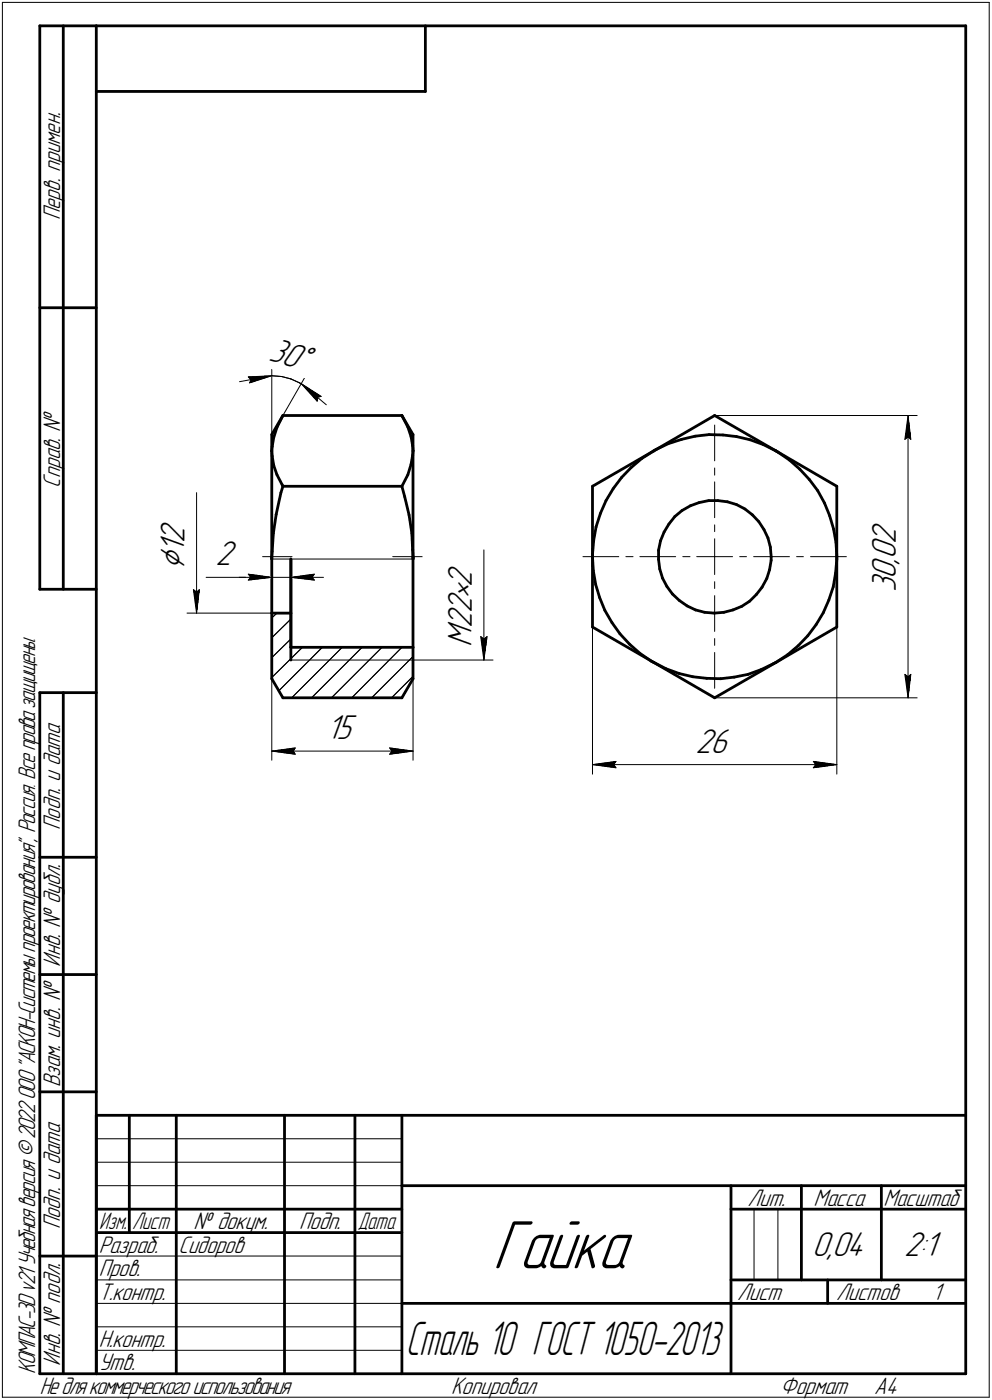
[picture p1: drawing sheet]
<svg xmlns="http://www.w3.org/2000/svg" width="211mm" height="298mm" viewBox="0 0 211 298" stroke-linecap="round" stroke-linejoin="round" font-family="sans-serif">
<g fill="none" stroke="#000" stroke-width=".59">
<path d="M8.5 5.5v120zM8.5 5.5h12zM13.5 5.5v120zM20.5 5.5v287zM20.5 5.5h185zM20.5 19.5h70zM90.5 5.5v14zM205.5 5.5v287zM8.5 65.5h12zM57.8 96l.1 1.1zM57.8 96v22.5zM57.8 92.5v3.5z"/>
<path d="M57.9 97.1l.4 2zM57.9 95.1l-.1 .9zM58.3 99.1l.6 2zM58.3 93.1l-.4 2zM58.9 91l-.6 2.1zM60.2 88.5h25.3zM60.2 88.5l-1.3 2.5zM60.2 88.5l-2.4 4zM85.5 88.5l.2 .3zM85.5 88.5l2.4 4zM85.7 88.8l1.1 2.1zM86.8 90.9l.7 2.1z"/>
<path d="M87.5 93l.3 1.9zM87.5 98.9l-.7 2.2zM87.8 94.9l.1 1.1zM87.8 96.9l-.3 2zM87.9 92.5v3.5zM87.9 96l-.1 .9zM87.9 96v22.5zM134.3 99.6l2.3-2zM134.3 99.6l-2.1 2.1zM136.6 97.6l2.5-1.6zM139.1 96l13-7.5zM139.1 96l.4-.2z"/>
<path d="M139.5 95.8l2.7-1.3zM142.2 94.5l2.8-.9zM145 93.6l2.9-.7zM147.9 92.9l3-.4zM150.9 92.5l2.9 .1zM152.1 88.5l13 7.5zM153.8 92.6l2.9 .4zM156.7 93l2.9 .6zM159.6 93.6l2.8 1.1zM162.4 94.7l2.7 1.3zM165.1 96l13 7.5zM165.1 96l.4 .3z"/>
<path d="M165.5 96.3l2.5 1.7zM168 98l2.2 1.9zM170.2 99.9l2 2.2zM57.8 118.5v.5zM57.8 118.5v.2zM57.8 118.7v.2zM57.8 118.9v.1zM57.8 119v11.6zM57.9 117.4l-.1 1.1zM58.2 113.5l-.3 3.9zM58.8 109.6l-.6 3.9zM58.9 101.1l1.1 2.1z"/>
<path d="M59.8 104.9l-1 4.7zM60 103.2l.2 .3zM60.2 103.5h25.3zM60.2 103.5l-.4 1.4zM61.9 119v11.6zM85.5 103.5l.6 2.2zM86.1 105.7l.9 3.9zM86.8 101.1l-1.3 2.4zM87 109.6l.6 3.9zM87.6 113.5l.2 3.6zM87.8 117.1l.1 1.4zM87.9 118.5v.5z"/>
<path d="M87.9 118.9v.1zM87.9 118.7v.2zM87.9 118.5v.2zM87.9 119v18.8zM126.1 103.5l13-7.5zM126.1 103.5v15zM126.1 118.5l.1 3zM126.1 118.5v15zM126.1 118v.5zM126.3 115.1l-.2 2.9zM126.8 112.2l-.5 2.9zM127.8 109.3l-1 2.9z"/>
<path d="M128.9 106.6l-1.1 2.7zM130.5 104.1l-1.6 2.5zM132.2 101.7l-1.7 2.4zM140.1 117.2v1.9zM140.1 119.1l.3 2.1zM140.5 115.1l-.4 2.1zM141.3 113.3l-.8 1.8zM142.3 111.6l-1 1.7zM143.6 110l1.5-1.3zM143.6 110l-1.3 1.6zM145.1 108.7l1.8-1zM146.9 107.7l1.9-.7z"/>
<path d="M148.8 107l2-.4zM150.8 106.6h1.9zM152.7 106.6l2.1 .2zM154.8 106.8l1.9 .6zM156.7 107.4l1.8 1zM158.5 108.4l1.6 1.2zM160.1 109.6l1.4 1.5zM161.5 111.1l1.1 1.7zM162.6 112.8l.8 1.8zM163.4 114.6l.5 1.9zM163.9 116.5l.2 2zM164.1 119.3l-.4 2z"/>
<path d="M164.1 118.5v.8zM172.2 102.1l1.8 2.4zM174 104.5l1.4 2.6zM175.4 107.1l1.1 2.7zM176.5 109.8l.9 2.9zM177.4 112.7l.5 2.9zM177.9 115.6l.2 2.9zM178.1 118.5v15zM178.1 119l-.3 3zM178.1 118.5v.5zM178.1 103.5v15zM8.5 125.5h12z"/>
<path d="M57.8 130.6v13.9zM57.8 130.6h4.1zM61.9 137.8h26zM61.9 130.6v7.2zM61.9 137.8v2.7zM87.9 137.8v6.7zM126.1 133.5l13 7.6zM126.2 121.5l.5 3zM126.7 124.5l.9 2.8zM127.6 127.3l1.1 2.7zM128.7 130l1.5 2.6zM130.2 132.6l1.7 2.4z"/>
<path d="M131.9 135l2 2.2zM133.9 137.2l2.2 1.9zM136.1 139.1l2.5 1.7zM140.4 121.2l.6 1.9zM141 123.1l.9 1.8zM141.9 124.9l1.2 1.6zM143.1 126.5l1.4 1.3zM144.5 127.8l1.7 1.2zM146.2 129l1.8 .9zM148 129.9l1.9 .5zM149.9 130.4l2.1 .2zM152 130.6l2-.2z"/>
<path d="M154 130.4l2-.5zM156 129.9l1.8-.8zM157.8 129.1l1.7-1.1zM159.5 128l1.5-1.4zM162.1 125.1l-1.1 1.5zM163.2 123.2l-1.1 1.9zM163.7 121.3l-.5 1.9zM167.6 139.4l2.2-1.9zM171.9 135.4l-2.1 2.1zM173.7 133l-1.8 2.4zM175.2 130.5l-1.5 2.5zM176.4 127.8l-1.2 2.7z"/>
<path d="M177.3 125l-.9 2.8zM177.8 122l-.5 3zM8.5 147.5v145zM8.5 147.5h12zM13.5 147.5v145zM57.8 144.5l2.4 4.1zM60.2 148.6h25.3zM87.9 144.5l-2.4 4.1zM138.6 140.8l.5 .3zM139.1 141.1l2.6 1.3zM139.1 141.1l13 7.5zM141.7 142.4l2.8 1z"/>
<path d="M144.5 143.4l2.9 .7zM147.4 144.1l3 .3zM150.4 144.4l2.9 .1zM152.1 148.6l13-7.5zM153.3 144.5l2.9-.3zM156.2 144.2l3-.6zM159.2 143.6l2.8-1zM162 142.6l2.6-1.3zM164.6 141.3l.5-.2zM165.1 141.1l2.5-1.7zM165.1 141.1l13-7.6zM8.5 182.5h12z"/>
<path d="M8.5 207.5h12zM8.5 232.5h12zM20.5 237.5h185zM20.5 237.5v55zM27.5 237.5v25zM37.5 237.5v55zM60.5 237.5v55zM75.5 237.5v55zM85.5 237.5v55zM20.5 257.5h65zM85.5 252.5h120zM155.5 252.5v40z"/>
<path d="M155.5 257.5h15zM170.5 252.5v20zM170.5 257.5h35zM187.5 252.5v20zM8.5 267.5h12zM20.5 262.5h65zM85.5 277.5h70zM155.5 277.5h50zM155.5 272.5h50zM176.1 272.5v5zM8.5 292.5h12zM20.5 292.5h185z"/>
</g>
<g fill="none" stroke="#000" stroke-width=".21">
<path d="M.5 .5v297zM.5 .5h210zM210.5 .5v297zM57.8 78v18zM65.1 79.9l-4.9 8.6zM51 81.3l6.8-1.3zM52.8 80.3l5-.3zM52.8 80.3l.6 .6zM53.1 81.5l4.7-1.5zM53.4 80.9l-.3 .6zM57.8 80l2.1 .2zM59.9 80.2l2 .5z"/>
<path d="M61.9 80.7l1.9 .8zM63.8 81.5l.3 .2zM64.1 81.7l3.4 3.7zM64.1 81.7l4.2 2.7zM64.1 81.7l5.3 4.5zM67.6 84.6l-.1 .8zM67.6 84.6l.7-.2zM152.1 90.5v7.6zM152.1 99.7v1.5zM152.1 88.5h43.1zM192.5 93.6l.7-.6zM193.2 88.5l.6 5.1z"/>
<path d="M193.2 93l.6 .6zM193.2 88.5l-.7 5.1zM193.2 88.5v60.1zM41.8 104.9v25.7zM55.9 118.5h6.2zM57.8 119h30.1zM57.8 118.5v43.4zM57.8 119v5.9zM61.9 119v5.9zM83.6 118.5h6.2zM103 117.1v23.4zM124 118.5h7.7z"/>
<path d="M126.1 118.5v46.3zM133.2 118.5h1.5zM136.1 118.5h7.7zM145.3 118.5h1.5zM148.3 118.5h3.8zM152.1 118.5v3.8zM152.1 102.6v7.6zM152.1 111.8v1.4zM152.1 114.7v3.8zM152.1 118.5h3.8zM157.4 118.5h1.4zM160.4 118.5h7.6z"/>
<path d="M169.5 118.5h1.4zM172.5 118.5h7.6zM178.1 118.5v46.3zM39.8 130.6h18zM41.1 125.6l.7 5zM41.1 125.6l.7 .5zM41.8 126.1l.6-.5zM42.4 125.6l-.6 5zM43.9 122.9h8.9zM50.9 122.9h6.9zM52.8 122.9h5zM52.8 122.3l5 .6z"/>
<path d="M52.8 122.3l.5 .6zM52.8 123.5l5-.6zM53.3 122.9l-.5 .6zM57.8 135.8l4.1-4zM57.8 131.6l1.1-1zM57.8 122.9h4.1zM61.9 122.9l5 .6zM61.9 122.9l5-.6zM61.9 122.9h6.9zM66.4 122.9l.5 .6zM66.9 122.3l-.5 .6zM72.8 137.8l-10.7 10.8z"/>
<path d="M77 137.8l-10.7 10.8zM85.5 137.8l-10.7 10.8zM87.9 137.8v24.1zM102.3 135.6l.7 4.9zM102.3 135.6l.7 .5zM103 136.1l.6-.5zM103.6 135.6l-.6 4.9zM152.1 138.9v7.7zM152.1 136v1.4zM152.1 126.8v7.7zM152.1 123.9v1.4zM57.8 144.3l6.5-6.5z"/>
<path d="M57.8 140l4.1-3.9zM57.8 159.9l5-.6zM57.8 159.9l5 .7zM57.8 159.9h30.1zM59.4 147.1l9.2-9.3zM61.9 140.5h26zM62.4 159.9l.4 .7zM62.8 159.3l-.4 .6zM70.5 148.6l10.8-10.8zM79.1 148.6l8.8-8.8zM82.9 159.3l.5 .6zM82.9 159.3l5 .6z"/>
<path d="M83.3 148.6l4.6-4.6zM83.4 159.9l-.5 .7zM87.9 140.5h17zM152.1 148.6h43.1zM192.5 143.6l.7 5zM192.5 143.6l.7 .5zM193.2 144.1l.6-.5zM193.8 143.6l-.6 5zM82.9 160.6l5-.7zM126.1 162.8l5-.7zM126.1 162.8l5 .7zM126.1 162.8h52z"/>
<path d="M130.6 162.8l.5 .7zM131.1 162.1l-.5 .7zM173.1 163.5l5-.7zM173.1 162.1l.5 .7zM173.1 162.1l5 .7zM173.6 162.8l-.5 .7zM20.5 247.5h65zM20.5 252.5h65zM20.5 242.5h65zM160.4 257.5v15zM165.5 257.5v15zM20.5 267.5h65z"/>
<path d="M20.5 272.5h65zM20.5 277.5h65zM.5 297.5h210zM20.5 282.5h65zM20.5 287.5h65z"/>
</g>
<g fill="#fff" stroke="#fff" stroke-width=".21">
<path d="M58.4 71.3h.4zM58.4 71.4h.7zM58.4 71.5h1zM58.3 71.5h1.5zM58.3 71.6h1.7zM58.3 71.7h2.1zM58.3 71.8h2.4zM58.3 71.9h2.7zM58.3 72h3zM58.3 72.1h3.3zM58.3 72.1h3.7zM58.2 72.2h4.1zM58.2 72.3h4.4zM58.2 72.4h4.7zM58.2 72.5h5zM58.1 72.6h5.5zM58.1 72.6h5.8zM58.1 72.7h6.1zM58 72.8h6.5zM58 72.9h6.9zM58 73h7.2zM58 73.1h7.4zM57.9 73.2h7.9zM57.9 73.2h8.2zM57.9 73.3h8.6zM57.9 73.4h8.8zM57.8 73.5h9.3zM57.8 73.6h9.6zM57.8 73.7h9.9zM57.8 73.7h10.2zM57.7 73.8h10.3zM57.7 73.9h10.3zM57.7 74h10.3zM57.7 74.1h10.2zM57.7 74.2h10.2zM57.7 74.3h10.2zM57.7 74.3h10.2zM57.6 74.4h10.2zM57.6 74.5h10.2zM57.6 74.6h10.2zM57.6 74.7h10.2zM57.5 74.8h10.2zM57.5 74.8h10.2zM57.5 74.9h10.2zM57.5 75h10.2zM57.4 75.1h10.2zM57.4 75.2h10.2zM57.4 75.3h10.2zM57.4 75.4h10.2zM57.3 75.4h10.3zM57.3 75.5h10.3zM57.3 75.6h10.3zM57.2 75.7h10.3zM57.2 75.8h10.3zM57.2 75.9h10.3zM57.2 75.9h10.3zM57.1 76h10.3zM57.1 76.1h10.3zM57.1 76.2h10.3zM57.1 76.3h10.3zM57.1 76.4h10.2zM57.1 76.5h10.2zM57.1 76.5h10.2zM57.1 76.6h10.1zM57 76.7h10.2zM57 76.8h10.2zM57 76.9h10.2zM56.9 77h10.2zM56.9 77h10.2zM56.9 77.1h10.2zM56.9 77.2h10.2zM56.8 77.3h10.3zM56.8 77.4h10.3zM56.8 77.5h10.3zM56.8 77.6h10.3zM56.7 77.6h10.3zM56.7 77.7h10.3zM56.7 77.8h10.3zM56.7 77.9h10.3zM56.6 78h10.3zM56.6 78.1h10.3zM56.6 78.1h10.3zM56.6 78.2h10.2zM56.9 78.3h9.9zM57.2 78.4h9.6zM57.6 78.5h9.2zM57.9 78.6h8.8zM58.2 78.7h8.5zM58.5 78.7h8.2zM58.8 78.8h7.9zM59.2 78.9h7.4zM59.4 79h7.2zM59.8 79.1h6.8zM60.1 79.2h6.5zM60.5 79.2h6zM60.7 79.3h5.8zM61 79.4h5.5zM61.4 79.5h5.1zM61.7 79.6h4.8zM62.1 79.7h4.4zM62.3 79.8h4.2zM62.7 79.8h3.7zM63 79.9h3.4zM63.3 80h3.1zM63.6 80.1h2.8zM63.9 80.2h2.4zM64.3 80.3h2zM64.6 80.3h1.7zM64.9 80.4h1.4zM65.2 80.5h1zM65.5 80.6h.7zM65.9 80.7h.3z"/>
<path d="M54.8 79.7h1.6zM53.5 79.8h3.2zM52.2 79.8h4.9zM52.3 79.9h5.2zM52.3 80h5.5zM52.3 80.1h5.4zM52.3 80.2h5.3zM52.3 80.3h5.2zM52.3 80.3h5zM52.3 80.4h4.9zM52.4 80.5h4.7zM52.4 80.6h4.5zM52.4 80.7h4.4zM52.4 80.8h4.2zM52.4 80.9h4.2zM52.4 80.9h4zM52.4 81h3.8zM52.5 81.1h3.5zM52.5 81.2h3.2zM52.5 81.3h3zM52.5 81.4h2.7zM52.6 81.4h2.3zM52.6 81.5h2.1zM52.6 81.6h1.8zM52.6 81.7h1.6zM52.6 81.8h1.3zM52.7 81.9h1zM52.7 82h.7zM52.7 82h.5zM52.7 82.1h.2z"/>
<path d="M64.2 81.8h.2zM64.3 81.9h.4zM64.3 82h.6zM64.3 82h.9zM64.3 82.1h1.1zM64.4 82.2h1.3zM64.4 82.3h1.6zM64.5 82.4h1.6zM64.5 82.5h1.8zM64.6 82.5h1.8zM64.7 82.6h1.8zM64.7 82.7h1.9zM64.8 82.8h2zM64.8 82.9h2.1zM64.9 83h2.2zM64.9 83.1h2.2zM64.9 83.1h2.4zM64.9 83.2h2.5zM65 83.3h2.6zM65 83.4h2.7zM65.1 83.5h2.7zM65.2 83.6h2.8zM65.3 83.7h2.8zM65.4 83.7h2.8zM65.4 83.8h2.9zM65.5 83.9h3zM65.6 84h3zM65.7 84.1h3zM65.7 84.2h3.1zM65.8 84.2h3.2zM65.9 84.3h3.2zM66 84.4h3.1zM66 84.5h3zM66.1 84.6h2.8zM66.2 84.7h2.6zM66.3 84.8h2.4zM66.3 84.8h2.4zM66.4 84.9h2.3zM66.5 85h2.1zM66.5 85.1h2zM66.6 85.2h1.8zM66.7 85.3h1.6zM66.8 85.3h1.5zM66.9 85.4h1.3zM66.9 85.5h1.3zM67 85.6h1.1zM67.1 85.7h.9zM67.1 85.8h.8zM67.2 85.9h.6zM67.3 85.9h.4zM67.4 86h.2z"/>
<path d="M33.5 110.7h7.3zM33.5 110.8h7.3zM33.5 110.9h7.3zM33.5 111h7.3zM33.5 111.1h7.3zM33.5 111.2h7.3zM33.5 111.3h7.3zM33.5 111.3h7.3zM33.5 111.4h7.3zM33.5 111.5h7.3zM33.5 111.6h7.3zM33.5 111.7h7.3zM33.5 111.8h7.3zM33.5 111.8h7.3zM33.5 111.9h7.3zM33.5 112h7.3zM33.5 112.1h7.3zM33.5 112.2h7.3zM33.5 112.3h7.3zM33.5 112.4h7.3zM33.5 112.4h7.3zM33.5 112.5h7.3zM33.5 112.6h7.3zM33.5 112.7h7.3zM33.5 112.8h7.3zM33.5 112.9h7.3zM33.5 112.9h7.3zM33.5 113h7.3zM33.5 113.1h7.3zM33.5 113.2h7.3zM33.5 113.3h7.3zM33.5 113.4h7.3zM33.5 113.5h7.3zM33.5 113.5h7.3zM33.5 113.6h7.3zM33.5 113.7h7.3zM33.5 113.8h7.3zM33.5 113.9h7.3zM33.5 114h7.3zM33.5 114h7.3zM33.5 114.1h7.3zM33.5 114.2h7.3zM33.5 114.3h7.3zM33.5 114.4h7.3zM33.5 114.5h7.3zM33.5 114.6h7.3zM33.5 114.6h7.3zM33.5 114.7h7.3zM33.5 114.8h7.3zM33.5 114.9h7.3zM33.5 115h7.3zM33.5 115.1h7.3zM33.5 115.1h7.3zM33.5 115.2h7.3zM33.5 115.3h7.3zM33.5 115.4h7.3zM33.5 115.5h7.3zM33.5 115.6h7.3zM33.5 115.7h7.3zM33.5 115.7h7.3zM33.5 115.8h7.3zM33.5 115.9h7.3zM33.5 116h7.3zM33.5 116.1h7.3zM33.5 116.2h7.3zM33.5 116.2h7.3zM33.5 116.3h7.3zM33.5 116.4h7.3zM33.5 116.5h7.3zM33.5 116.6h7.3zM33.5 116.7h7.3zM33.5 116.8h7.3zM33.5 116.8h7.3zM33.5 116.9h7.3zM33.5 117h7.3zM33.5 117.1h7.3zM33.5 117.2h7.3zM33.5 117.3h7.3zM33.5 117.3h7.3zM33.5 117.4h7.3zM33.5 117.5h7.3zM33.5 117.6h7.3zM33.5 117.7h7.3zM33.5 117.8h7.3zM33.5 117.9h7.3zM33.5 117.9h7.3zM33.5 118h7.3zM33.5 118.1h7.3zM33.5 118.2h7.3zM33.5 118.3h7.3zM33.5 118.4h7.3zM33.5 118.4h7.3zM33.5 118.5h7.3zM33.5 118.6h7.3zM33.5 118.7h7.3zM33.5 118.8h7.3zM33.5 118.9h7.3zM33.5 119h7.3zM33.5 119h7.3zM33.5 119.1h7.3zM33.5 119.2h7.3zM33.5 119.3h7.3zM33.5 119.4h7.3zM33.5 119.5h7.3zM33.5 119.5h7.3zM33.5 119.6h7.3zM33.5 119.7h7.3zM33.5 119.8h7.3zM33.5 119.9h7.3zM33.5 120h7.3zM33.5 120.1h7.3zM33.5 120.1h7.3zM33.5 120.2h7.3zM33.5 120.3h7.3zM33.5 120.4h7.3zM33.5 120.5h7.3zM33.5 120.6h7.3zM33.5 120.6h7.3zM33.5 120.7h7.3zM33.5 120.8h7.3zM33.5 120.9h7.3zM33.5 121h7.3zM33.5 121.1h7.3zM33.5 121.2h7.3z"/>
<path d="M40.6 125.1h2.4zM40.6 125.1h2.4zM40.6 125.2h2.4zM40.6 125.3h2.4zM40.6 125.4h2.4zM40.6 125.5h2.4zM40.6 125.6h2.4zM40.6 125.6h2.4zM40.7 125.7h2.2zM40.7 125.8h2.2zM40.7 125.9h2.2zM40.7 126h2.2zM40.7 126.1h2.2zM40.7 126.2h2.2zM40.7 126.2h2.2zM40.8 126.3h2zM40.8 126.4h2zM40.8 126.5h2zM40.8 126.6h2zM40.8 126.7h2zM40.8 126.7h2zM40.8 126.8h2zM40.8 126.9h2zM40.9 127h1.9zM40.9 127.1h1.9zM40.9 127.2h1.9zM40.9 127.3h1.9zM40.9 127.3h1.9zM40.9 127.4h1.9zM40.9 127.5h1.9zM41 127.6h1.7zM41 127.7h1.7zM41 127.8h1.7zM41 127.8h1.7zM41 127.9h1.7zM41 128h1.7zM41 128.1h1.7zM41.1 128.2h1.5zM41.1 128.3h1.5zM41.1 128.4h1.5zM41.1 128.4h1.5zM41.1 128.5h1.5zM41.1 128.6h1.5zM41.1 128.7h1.5zM41.1 128.8h1.4zM41.1 128.9h1.4zM41.1 128.9h1.4zM41.2 129h1.2zM41.2 129.1h1.2zM41.3 129.2h1.1zM41.3 129.3h1zM41.3 129.4h1zM41.4 129.5h.8zM41.4 129.5h.8zM41.5 129.6h.7zM41.5 129.7h.7zM41.6 129.8h.6zM41.6 129.9h.6zM41.6 130h.5zM41.7 130h.4zM41.7 130.1h.3zM41.7 130.2h.3zM41.7 130.3h.3z"/>
<path d="M69.5 151.8h6.7zM69.5 151.9h6.7zM69.5 152h6.7zM69.5 152.1h6.7zM69.5 152.1h6.7zM69.5 152.2h6.7zM69.5 152.3h6.7zM69.5 152.4h6.7zM69.5 152.5h6.7zM69.5 152.6h6.7zM69.5 152.7h6.7zM69.5 152.7h6.7zM69.5 152.8h6.7zM69.5 152.9h6.7zM69.5 153h6.7zM69.5 153.1h6.7zM69.5 153.2h6.7zM69.5 153.2h6.7zM69.5 153.3h6.7zM69.5 153.4h6.7zM69.5 153.5h6.7zM69.5 153.6h6.7zM69.5 153.7h6.7zM69.5 153.8h6.7zM69.5 153.8h6.7zM69.5 153.9h6.7zM69.5 154h6.7zM69.5 154.1h6.7zM69.5 154.2h6.7zM69.5 154.3h6.7zM69.5 154.3h6.7zM69.5 154.4h6.7zM69.5 154.5h6.7zM69.5 154.6h6.7zM69.5 154.7h6.7zM69.5 154.8h6.7zM69.5 154.9h6.7zM69.5 154.9h6.7zM69.5 155h6.7zM69.5 155.1h6.7zM69.5 155.2h6.7zM69.5 155.3h6.7zM69.5 155.4h6.7zM69.5 155.4h6.7zM69.5 155.5h6.7zM69.5 155.6h6.7zM69.5 155.7h6.7zM69.5 155.8h6.7zM69.5 155.9h6.7zM69.5 156h6.7zM69.5 156h6.7zM69.5 156.1h6.7zM69.5 156.2h6.7zM69.5 156.3h6.7zM69.5 156.4h6.7zM69.5 156.5h6.7zM69.5 156.5h6.7zM69.5 156.6h6.7zM69.5 156.7h6.7zM69.5 156.8h6.7zM69.5 156.9h6.7zM69.5 157h6.7zM69.5 157.1h6.7zM69.5 157.1h6.7zM69.5 157.2h6.7zM69.5 157.3h6.7zM69.5 157.4h6.7zM69.5 157.5h6.7zM69.5 157.6h6.7zM69.5 157.6h6.7zM69.5 157.7h6.7zM69.5 157.8h6.7zM69.5 157.9h6.7zM69.5 158h6.7zM69.5 158.1h6.7zM69.5 158.2h6.7zM69.5 158.2h6.7zM69.5 158.3h6.7zM69.5 158.4h6.7zM69.5 158.5h6.7zM69.5 158.6h6.7zM69.5 158.7h6.7zM69.5 158.7h6.7zM69.5 158.8h6.7z"/>
<path d="M62.7 158.7h.6zM62.1 158.8h1.2zM61.5 158.9h1.8zM60.9 159h2.4zM60.3 159.1h3zM59.6 159.2h3.7zM59.4 159.3h3.9zM59.3 159.3h4zM59 159.4h4.3zM58.8 159.5h4.5zM58.7 159.6h4.6zM58.4 159.7h4.9zM58.3 159.8h5zM58.1 159.9h5.2zM57.8 159.9h5.5zM58.1 160h5.2zM58.3 160.1h5zM58.4 160.2h4.9zM58.7 160.3h4.6zM58.8 160.4h4.5zM59 160.4h4.3zM59.3 160.5h4zM59.4 160.6h3.9zM59.6 160.7h3.7zM60.4 160.8h2.9zM61.1 160.9h2.2zM61.9 161h1.4zM62.7 161h.6z"/>
<path d="M82.4 158.7h.7zM82.4 158.8h1.3zM82.4 158.9h1.8zM82.4 159h2.5zM82.4 159.1h3.1zM82.4 159.2h3.7zM82.4 159.3h4zM82.4 159.3h4.1zM82.4 159.4h4.3zM82.4 159.5h4.6zM82.4 159.6h4.7zM82.4 159.7h4.9zM82.4 159.8h5.1zM82.4 159.9h5.3zM82.4 159.9h5.5zM82.4 160h5.3zM82.4 160.1h5.1zM82.4 160.2h4.9zM82.4 160.3h4.7zM82.4 160.4h4.6zM82.4 160.4h4.3zM82.4 160.5h4.1zM82.4 160.6h4zM82.4 160.7h3.7zM82.4 160.8h3zM82.4 160.9h2.3zM82.4 161h1.5zM82.4 161h.7z"/>
<path d="M45.9 114.7h5zM45.9 114.8h5zM45.9 114.9h5zM45.9 115h5zM45.9 115.1h5zM45.9 115.1h5zM45.9 115.2h5zM45.9 115.3h5zM45.9 115.4h5zM45.9 115.5h5zM45.9 115.6h5zM45.9 115.7h5zM45.9 115.7h5zM45.9 115.8h5zM45.9 115.9h5zM45.9 116h5zM45.9 116.1h5zM45.9 116.2h5zM45.9 116.2h5zM45.9 116.3h5zM45.9 116.4h5zM45.9 116.5h5zM45.9 116.6h5zM45.9 116.7h5zM45.9 116.8h5zM45.9 116.8h5zM45.9 116.9h5zM45.9 117h5zM45.9 117.1h5zM45.9 117.2h5zM45.9 117.3h5zM45.9 117.3h5zM45.9 117.4h5zM45.9 117.5h5zM45.9 117.6h5zM45.9 117.7h5zM45.9 117.8h5zM45.9 117.9h5zM45.9 117.9h5zM45.9 118h5zM45.9 118.1h5zM45.9 118.2h5zM45.9 118.3h5zM45.9 118.4h5zM45.9 118.4h5zM45.9 118.5h5zM45.9 118.6h5zM45.9 118.7h5zM45.9 118.8h5zM45.9 118.9h5zM45.9 119h5zM45.9 119h5zM45.9 119.1h5zM45.9 119.2h5zM45.9 119.3h5zM45.9 119.4h5zM45.9 119.5h5zM45.9 119.5h5zM45.9 119.6h5zM45.9 119.7h5zM45.9 119.8h5zM45.9 119.9h5zM45.9 120h5zM45.9 120.1h5zM45.9 120.1h5zM45.9 120.2h5zM45.9 120.3h5zM45.9 120.4h5zM45.9 120.5h5zM45.9 120.6h5zM45.9 120.6h5zM45.9 120.7h5zM45.9 120.8h5zM45.9 120.9h5zM45.9 121h5zM45.9 121.1h5zM45.9 121.2h5zM45.9 121.2h5zM45.9 121.3h5zM45.9 121.4h5zM45.9 121.5h5zM45.9 121.6h5zM45.9 121.7h5zM45.9 121.8h5zM45.9 121.8h5z"/>
<path d="M52.3 121.8h.7zM52.3 121.8h1.3zM52.3 121.9h1.9zM52.3 122h2.6zM52.3 122.1h3.2zM52.3 122.2h3.7zM52.3 122.3h4zM52.3 122.3h4.2zM52.3 122.4h4.3zM52.3 122.5h4.6zM52.3 122.6h4.8zM52.3 122.7h4.9zM52.3 122.8h5.2zM52.3 122.9h5.4zM52.3 122.9h5.5zM52.3 123h5.4zM52.3 123.1h5.1zM52.3 123.2h4.9zM52.3 123.3h4.7zM52.3 123.4h4.4zM52.3 123.4h4.3zM52.3 123.5h4zM52.3 123.6h3.7zM52.3 123.7h3.2zM52.3 123.8h2.6zM52.3 123.9h1.9zM52.3 124h1.3zM52.3 124h.7z"/>
<path d="M66.8 121.8h.6zM66.2 121.8h1.2zM65.5 121.9h1.9zM64.9 122h2.5zM64.3 122.1h3.1zM63.7 122.2h3.7zM63.5 122.3h3.9zM63.3 122.3h4.1zM63.1 122.4h4.3zM62.9 122.5h4.5zM62.7 122.6h4.7zM62.5 122.7h4.9zM62.3 122.8h5.1zM62.1 122.9h5.3zM61.9 122.9h5.5zM62.1 123h5.3zM62.4 123.1h5zM62.6 123.2h4.8zM62.8 123.3h4.6zM63.1 123.4h4.3zM63.2 123.4h4.2zM63.5 123.5h3.9zM63.7 123.6h3.7zM64.3 123.7h3.1zM64.9 123.8h2.5zM65.5 123.9h1.9zM66.2 124h1.2zM66.8 124h.6z"/>
<path d="M94.8 119.9h7.1zM94.8 120h7.1zM94.8 120.1h7.1zM94.8 120.1h7.1zM94.8 120.2h7.1zM94.8 120.3h7.1zM94.8 120.4h7.1zM94.8 120.5h7.1zM94.8 120.6h7.1zM94.8 120.6h7.1zM94.8 120.7h7.1zM94.8 120.8h7.1zM94.8 120.9h7.1zM94.8 121h7.1zM94.8 121.1h7.1zM94.8 121.2h7.1zM94.8 121.2h7.1zM94.8 121.3h7.1zM94.8 121.4h7.1zM94.8 121.5h7.1zM94.8 121.6h7.1zM94.8 121.7h7.1zM94.8 121.8h7.1zM94.8 121.8h7.1zM94.8 121.9h7.1zM94.8 122h7.1zM94.8 122.1h7.1zM94.8 122.2h7.1zM94.8 122.3h7.1zM94.8 122.3h7.1zM94.8 122.4h7.1zM94.8 122.5h7.1zM94.8 122.6h7.1zM94.8 122.7h7.1zM94.8 122.8h7.1zM94.8 122.9h7.1zM94.8 122.9h7.1zM94.8 123h7.1zM94.8 123.1h7.1zM94.8 123.2h7.1zM94.8 123.3h7.1zM94.8 123.4h7.1zM94.8 123.4h7.1zM94.8 123.5h7.1zM94.8 123.6h7.1zM94.8 123.7h7.1zM94.8 123.8h7.1zM94.8 123.9h7.1zM94.8 124h7.1zM94.8 124h7.1zM94.8 124.1h7.1zM94.8 124.2h7.1zM94.8 124.3h7.1zM94.8 124.4h7.1zM94.8 124.5h7.1zM94.8 124.5h7.1zM94.8 124.6h7.1zM94.8 124.7h7.1zM94.8 124.8h7.1zM94.8 124.9h7.1zM94.8 125h7.1zM94.8 125.1h7.1zM94.8 125.1h7.1zM94.8 125.2h7.1zM94.8 125.3h7.1zM94.8 125.4h7.1zM94.8 125.5h7.1zM94.8 125.6h7.1zM94.8 125.6h7.1zM94.8 125.7h7.1zM94.8 125.8h7.1zM94.8 125.9h7.1zM94.8 126h7.1zM94.8 126.1h7.1zM94.8 126.2h7.1zM94.8 126.2h7.1zM94.8 126.3h7.1zM94.8 126.4h7.1zM94.8 126.5h7.1zM94.8 126.6h7.1zM94.8 126.7h7.1zM94.8 126.7h7.1zM94.8 126.8h7.1zM94.8 126.9h7.1zM94.8 127h7.1zM94.8 127.1h7.1zM94.8 127.2h7.1zM94.8 127.3h7.1zM94.8 127.3h7.1zM94.8 127.4h7.1zM94.8 127.5h7.1zM94.8 127.6h7.1zM94.8 127.7h7.1zM94.8 127.8h7.1zM94.8 127.8h7.1zM94.8 127.9h7.1zM94.8 128h7.1zM94.8 128.1h7.1zM94.8 128.2h7.1zM94.8 128.3h7.1zM94.8 128.4h7.1zM94.8 128.4h7.1zM94.8 128.5h7.1zM94.8 128.6h7.1zM94.8 128.7h7.1zM94.8 128.8h7.1zM94.8 128.9h7.1zM94.8 128.9h7.1zM94.8 129h7.1zM94.8 129.1h7.1zM94.8 129.2h7.1zM94.8 129.3h7.1zM94.8 129.4h7.1zM94.8 129.5h7.1zM94.8 129.5h7.1zM94.8 129.6h7.1zM94.8 129.7h7.1zM94.8 129.8h7.1zM94.8 129.9h7.1zM94.8 130h7.1zM94.8 130h7.1zM94.8 130.1h7.1zM94.8 130.2h7.1zM94.8 130.3h7.1zM94.8 130.4h7.1zM94.8 130.5h7.1zM94.8 130.6h7.1zM94.8 130.6h7.1zM94.8 130.7h7.1zM94.8 130.8h7.1zM94.8 130.9h7.1zM94.8 131h7.1zM94.8 131.1h7.1zM94.8 131.1h7.1zM94.8 131.2h7.1zM94.8 131.3h7.1zM94.8 131.4h7.1zM94.8 131.5h7.1zM94.8 131.6h7.1zM94.8 131.7h7.1zM94.8 131.7h7.1zM94.8 131.8h7.1zM94.8 131.9h7.1zM94.8 132h7.1zM94.8 132.1h7.1zM94.8 132.2h7.1zM94.8 132.2h7.1zM94.8 132.3h7.1zM94.8 132.4h7.1zM94.8 132.5h7.1zM94.8 132.6h7.1zM94.8 132.7h7.1zM94.8 132.8h7.1zM94.8 132.8h7.1zM94.8 132.9h7.1zM94.8 133h7.1zM94.8 133.1h7.1zM94.8 133.2h7.1zM94.8 133.3h7.1zM94.8 133.3h7.1zM94.8 133.4h7.1zM94.8 133.5h7.1zM94.8 133.6h7.1zM94.8 133.7h7.1zM94.8 133.8h7.1zM94.8 133.9h7.1zM94.8 133.9h7.1zM94.8 134h7.1zM94.8 134.1h7.1zM94.8 134.2h7.1zM94.8 134.3h7.1zM94.8 134.4h7.1zM94.8 134.5h7.1zM94.8 134.5h7.1zM94.8 134.6h7.1zM94.8 134.7h7.1zM94.8 134.8h7.1zM94.8 134.9h7.1zM94.8 135h7.1zM94.8 135h7.1zM94.8 135.1h7.1zM94.8 135.2h7.1zM94.8 135.3h7.1zM94.8 135.4h7.1zM94.8 135.5h7.1zM94.8 135.6h7.1zM94.8 135.6h7.1zM94.8 135.7h7.1zM94.8 135.8h7.1zM94.8 135.9h7.1zM94.8 136h7.1zM94.8 136.1h7.1zM94.8 136.1h7.1zM94.8 136.2h7.1zM94.8 136.3h7.1zM94.8 136.4h7.1zM94.8 136.5h7.1zM94.8 136.6h7.1zM94.8 136.7h7.1zM94.8 136.7h7.1zM94.8 136.8h7.1zM94.8 136.9h7.1zM94.8 137h7.1zM94.8 137.1h7.1zM94.8 137.2h7.1zM94.8 137.2h7.1zM94.8 137.3h7.1zM94.8 137.4h7.1zM94.8 137.5h7.1zM94.8 137.6h7.1zM94.8 137.7h7.1z"/>
<path d="M101.7 135h2.4zM101.8 135.1h2.3zM101.8 135.2h2.3zM101.8 135.3h2.3zM101.8 135.4h2.3zM101.8 135.5h2.3zM101.8 135.6h2.3zM101.8 135.6h2.3zM101.9 135.7h2.2zM101.9 135.8h2.2zM101.9 135.9h2.2zM101.9 136h2.2zM101.9 136.1h2.2zM101.9 136.1h2.2zM101.9 136.2h2.2zM101.9 136.3h2.1zM101.9 136.4h2.1zM101.9 136.5h2.1zM101.9 136.6h2.1zM101.9 136.7h2.1zM101.9 136.7h2.1zM101.9 136.8h2.1zM101.9 136.9h2zM102 137h1.9zM102 137.1h1.9zM102 137.2h1.9zM102 137.2h1.9zM102 137.3h1.9zM102 137.4h1.9zM102 137.5h1.9zM102.1 137.6h1.7zM102.1 137.7h1.7zM102.1 137.8h1.7zM102.1 137.8h1.7zM102.1 137.9h1.7zM102.1 138h1.7zM102.1 138.1h1.7zM102.2 138.2h1.5zM102.2 138.3h1.5zM102.2 138.3h1.5zM102.2 138.4h1.5zM102.2 138.5h1.5zM102.2 138.6h1.5zM102.2 138.7h1.5zM102.2 138.8h1.4zM102.3 138.9h1.3zM102.3 138.9h1.3zM102.4 139h1.1zM102.4 139.1h1.1zM102.4 139.2h1.1zM102.4 139.3h1.1zM102.4 139.4h1.1zM102.5 139.4h.9zM102.5 139.5h.9zM102.6 139.6h.8zM102.6 139.7h.7zM102.7 139.8h.6zM102.7 139.9h.6zM102.7 140h.5zM102.8 140h.4zM102.8 140.1h.3zM102.9 140.2h.2zM102.9 140.3h.2z"/>
<path d="M148 154.7h8.1zM148 154.8h8.1zM148 154.9h8.1zM148 154.9h8.1zM148 155h8.1zM148 155.1h8.1zM148 155.2h8.1zM148 155.3h8.1zM148 155.4h8.1zM148 155.4h8.1zM148 155.5h8.1zM148 155.6h8.1zM148 155.7h8.1zM148 155.8h8.1zM148 155.9h8.1zM148 156h8.1zM148 156h8.1zM148 156.1h8.1zM148 156.2h8.1zM148 156.3h8.1zM148 156.4h8.1zM148 156.5h8.1zM148 156.5h8.1zM148 156.6h8.1zM148 156.7h8.1zM148 156.8h8.1zM148 156.9h8.1zM148 157h8.1zM148 157.1h8.1zM148 157.1h8.1zM148 157.2h8.1zM148 157.3h8.1zM148 157.4h8.1zM148 157.5h8.1zM148 157.6h8.1zM148 157.6h8.1zM148 157.7h8.1zM148 157.8h8.1zM148 157.9h8.1zM148 158h8.1zM148 158.1h8.1zM148 158.2h8.1zM148 158.2h8.1zM148 158.3h8.1zM148 158.4h8.1zM148 158.5h8.1zM148 158.6h8.1zM148 158.7h8.1zM148 158.7h8.1zM148 158.8h8.1zM148 158.9h8.1zM148 159h8.1zM148 159.1h8.1zM148 159.2h8.1zM148 159.3h8.1zM148 159.3h8.1zM148 159.4h8.1zM148 159.5h8.1zM148 159.6h8.1zM148 159.7h8.1zM148 159.8h8.1zM148 159.9h8.1zM148 159.9h8.1zM148 160h8.1zM148 160.1h8.1zM148 160.2h8.1zM148 160.3h8.1zM148 160.4h8.1zM148 160.4h8.1zM148 160.5h8.1zM148 160.6h8.1zM148 160.7h8.1zM148 160.8h8.1zM148 160.9h8.1zM148 161h8.1zM148 161h8.1zM148 161.1h8.1zM148 161.2h8.1zM148 161.3h8.1zM148 161.4h8.1zM148 161.5h8.1zM148 161.5h8.1zM148 161.6h8.1zM148 161.7h8.1z"/>
<path d="M131 161.7h.6zM130.4 161.8h1.2zM129.7 161.9h1.9zM129.1 162h2.5zM128.5 162.1h3.1zM127.8 162.1h3.8zM127.7 162.2h3.9zM127.4 162.3h4.2zM127.3 162.4h4.3zM127 162.5h4.6zM126.7 162.6h4.9zM126.6 162.6h5zM126.3 162.7h5.3zM126.1 162.8h5.5zM126.3 162.9h5.3zM126.5 163h5.1zM126.7 163.1h4.9zM126.9 163.2h4.7zM127.1 163.2h4.5zM127.3 163.3h4.3zM127.5 163.4h4.1zM127.7 163.5h3.9zM127.8 163.6h3.8zM128.5 163.7h3.1zM129.1 163.7h2.5zM129.7 163.8h1.9zM130.4 163.9h1.2zM131 164h.6z"/>
<path d="M172.6 161.7h.6zM172.6 161.8h1.2zM172.6 161.9h1.8zM172.6 162h2.5zM172.6 162.1h3.1zM172.6 162.1h3.7zM172.6 162.2h3.9zM172.6 162.3h4.2zM172.6 162.4h4.4zM172.6 162.5h4.6zM172.6 162.6h4.9zM172.6 162.6h5zM172.6 162.7h5.3zM172.6 162.8h5.5zM172.6 162.9h5.3zM172.6 163h5.1zM172.6 163.1h4.9zM172.6 163.2h4.7zM172.6 163.2h4.5zM172.6 163.3h4.3zM172.6 163.4h4.1zM172.6 163.5h3.9zM172.6 163.6h3.7zM172.6 163.7h3.1zM172.6 163.7h2.5zM172.6 163.8h1.8zM172.6 163.9h1.2zM172.6 164h.6z"/>
<path d="M185.1 110.9h7.1zM185.1 111h7.1zM185.1 111.1h7.1zM185.1 111.2h7.1zM185.1 111.3h7.1zM185.1 111.3h7.1zM185.1 111.4h7.1zM185.1 111.5h7.1zM185.1 111.6h7.1zM185.1 111.7h7.1zM185.1 111.8h7.1zM185.1 111.8h7.1zM185.1 111.9h7.1zM185.1 112h7.1zM185.1 112.1h7.1zM185.1 112.2h7.1zM185.1 112.3h7.1zM185.1 112.4h7.1zM185.1 112.4h7.1zM185.1 112.5h7.1zM185.1 112.6h7.1zM185.1 112.7h7.1zM185.1 112.8h7.1zM185.1 112.9h7.1zM185.1 112.9h7.1zM185.1 113h7.1zM185.1 113.1h7.1zM185.1 113.2h7.1zM185.1 113.3h7.1zM185.1 113.4h7.1zM185.1 113.5h7.1zM185.1 113.5h7.1zM185.1 113.6h7.1zM185.1 113.7h7.1zM185.1 113.8h7.1zM185.1 113.9h7.1zM185.1 114h7.1zM185.1 114h7.1zM185.1 114.1h7.1zM185.1 114.2h7.1zM185.1 114.3h7.1zM185.1 114.4h7.1zM185.1 114.5h7.1zM185.1 114.6h7.1zM185.1 114.6h7.1zM185.1 114.7h7.1zM185.1 114.8h7.1zM185.1 114.9h7.1zM185.1 115h7.1zM185.1 115.1h7.1zM185.1 115.1h7.1zM185.1 115.2h7.1zM185.1 115.3h7.1zM185.1 115.4h7.1zM185.1 115.5h7.1zM185.1 115.6h7.1zM185.1 115.7h7.1zM185.1 115.7h7.1zM185.1 115.8h7.1zM185.1 115.9h7.1zM185.1 116h7.1zM185.1 116.1h7.1zM185.1 116.2h7.1zM185.1 116.2h7.1zM185.1 116.3h7.1zM185.1 116.4h7.1zM185.1 116.5h7.1zM185.1 116.6h7.1zM185.1 116.7h7.1zM185.1 116.8h7.1zM185.1 116.8h7.1zM185.1 116.9h7.1zM185.1 117h7.1zM185.1 117.1h7.1zM185.1 117.2h7.1zM185.1 117.3h7.1zM185.1 117.3h7.1zM185.1 117.4h7.1zM185.1 117.5h7.1zM185.1 117.6h7.1zM185.1 117.7h7.1zM185.1 117.8h7.1zM185.1 117.9h7.1zM185.1 117.9h7.1zM185.1 118h7.1zM185.1 118.1h7.1zM185.1 118.2h7.1zM185.1 118.3h7.1zM185.1 118.4h7.1zM185.1 118.4h7.1zM185.1 118.5h7.1zM185.1 118.6h7.1zM185.1 118.7h7.1zM185.1 118.8h7.1zM185.1 118.9h7.1zM185.1 119h7.1zM185.1 119h7.1zM185.1 119.1h7.1zM185.1 119.2h7.1zM185.1 119.3h7.1zM185.1 119.4h7.1zM185.1 119.5h7.1zM185.1 119.5h7.1zM185.1 119.6h7.1zM185.1 119.7h7.1zM185.1 119.8h7.1zM185.1 119.9h7.1zM185.1 120h7.1zM185.1 120.1h7.1zM185.1 120.1h7.1zM185.1 120.2h7.1zM185.1 120.3h7.1zM185.1 120.4h7.1zM185.1 120.5h7.1zM185.1 120.6h7.1zM185.1 120.6h7.1zM185.1 120.7h7.1zM185.1 120.8h7.1zM185.1 120.9h7.1zM185.1 121h7.1zM185.1 121.1h7.1zM185.1 121.2h7.1zM185.1 121.2h7.1zM185.1 121.3h7.1zM185.1 121.4h7.1zM185.1 121.5h7.1zM185.1 121.6h7.1zM185.1 121.7h7.1zM185.1 121.8h7.1zM185.1 121.8h7.1zM185.1 121.9h7.1zM185.1 122h7.1zM185.1 122.1h7.1zM185.1 122.2h7.1zM185.1 122.3h7.1zM185.1 122.3h7.1zM185.1 122.4h7.1zM185.1 122.5h7.1zM185.1 122.6h7.1zM185.1 122.7h7.1zM185.1 122.8h7.1zM185.1 122.9h7.1zM185.1 122.9h7.1zM185.1 123h7.1zM185.1 123.1h7.1zM185.1 123.2h7.1zM185.1 123.3h7.1zM185.1 123.4h7.1zM185.1 123.4h7.1zM185.1 123.5h7.1zM185.1 123.6h7.1zM185.1 123.7h7.1zM185.1 123.8h7.1zM185.1 123.9h7.1zM185.1 124h7.1zM185.1 124h7.1zM185.1 124.1h7.1zM185.1 124.2h7.1zM185.1 124.3h7.1zM185.1 124.4h7.1zM185.1 124.5h7.1zM185.1 124.5h7.1zM185.1 124.6h7.1zM185.1 124.7h7.1zM185.1 124.8h7.1zM185.1 124.9h7.1zM185.1 125h7.1zM185.1 125.1h7.1zM185.1 125.1h7.1zM185.1 125.2h7.1zM185.1 125.3h7.1zM185.1 125.4h7.1zM185.1 125.5h7.1zM185.1 125.6h7.1zM185.1 125.6h7.1zM185.1 125.7h7.1zM185.1 125.8h7.1zM185.1 125.9h7.1zM185.1 126h7.1zM185.1 126.1h7.1z"/>
<path d="M191.9 143.1h2.5zM192 143.2h2.4zM192 143.3h2.4zM192 143.3h2.4zM192 143.4h2.4zM192 143.5h2.4zM192 143.6h2.4zM192 143.7h2.4zM192.1 143.8h2.2zM192.1 143.8h2.2zM192.1 143.9h2.2zM192.1 144h2.2zM192.1 144.1h2.2zM192.1 144.2h2.2zM192.1 144.3h2.2zM192.2 144.4h2zM192.2 144.4h2zM192.2 144.5h2zM192.2 144.6h2zM192.2 144.7h2zM192.2 144.8h2zM192.2 144.9h2zM192.2 144.9h1.9zM192.3 145h1.8zM192.3 145.1h1.8zM192.3 145.2h1.8zM192.3 145.3h1.8zM192.3 145.4h1.8zM192.3 145.5h1.8zM192.3 145.5h1.8zM192.4 145.6h1.7zM192.4 145.7h1.7zM192.4 145.8h1.7zM192.4 145.9h1.7zM192.4 146h1.7zM192.4 146h1.7zM192.4 146.1h1.7zM192.4 146.2h1.6zM192.4 146.3h1.6zM192.4 146.4h1.6zM192.4 146.5h1.6zM192.4 146.6h1.6zM192.4 146.6h1.6zM192.4 146.7h1.6zM192.4 146.8h1.5zM192.5 146.9h1.4zM192.5 147h1.4zM192.6 147.1h1.2zM192.6 147.2h1.2zM192.7 147.2h1.1zM192.7 147.3h1zM192.7 147.4h1zM192.8 147.5h.8zM192.8 147.6h.8zM192.9 147.7h.7zM192.9 147.7h.6zM193 147.8h.5zM193 147.9h.5zM193 148h.5zM193 148.1h.5zM193 148.2h.4zM193.1 148.3h.3zM193.1 148.3h.3z"/>
<path d="M193.1 88.7h.3zM193.1 88.8h.3zM193 88.9h.4zM193 89h.5zM193 89.1h.5zM193 89.2h.5zM193 89.2h.5zM192.9 89.3h.6zM192.9 89.4h.6zM192.9 89.5h.7zM192.8 89.6h.8zM192.8 89.7h.9zM192.7 89.7h1zM192.7 89.8h1zM192.7 89.9h1.1zM192.6 90h1.2zM192.6 90.1h1.2zM192.5 90.2h1.4zM192.5 90.3h1.4zM192.4 90.3h1.5zM192.4 90.4h1.6zM192.4 90.5h1.6zM192.4 90.6h1.6zM192.4 90.7h1.6zM192.4 90.8h1.6zM192.4 90.8h1.6zM192.4 90.9h1.6zM192.4 91h1.7zM192.4 91.1h1.7zM192.4 91.2h1.7zM192.4 91.3h1.7zM192.4 91.4h1.7zM192.4 91.4h1.7zM192.4 91.5h1.7zM192.3 91.6h1.8zM192.3 91.7h1.8zM192.3 91.8h1.8zM192.3 91.9h1.8zM192.3 91.9h1.8zM192.3 92h1.8zM192.3 92.1h1.8zM192.2 92.2h2zM192.2 92.3h2zM192.2 92.4h2zM192.2 92.5h2zM192.2 92.5h2zM192.2 92.6h2zM192.2 92.7h2zM192.1 92.8h2.2zM192.1 92.9h2.2zM192.1 93h2.2zM192.1 93h2.2zM192.1 93.1h2.2zM192.1 93.2h2.2zM192.1 93.3h2.2zM192 93.4h2.4zM192 93.5h2.4zM192 93.6h2.4zM192 93.6h2.4zM192 93.7h2.4zM192 93.8h2.4zM192 93.9h2.4z"/>
</g>
<g fill="#000" stroke="#000" stroke-width=".21">
<path d="M56.2 80.1h1.2zM54.5 80.2h2.5zM52.8 80.3h3.8zM52.9 80.3h3.2zM53 80.4h2.6zM53.1 80.5h2.1zM53.2 80.6h1.6zM53.3 80.7h1.1zM53.3 80.8h.6z"/>
<path d="M57.4 80.1h.2zM57 80.2h.3zM56.6 80.3h.5zM56.1 80.3h.7zM55.6 80.4h1zM55.2 80.5h1.1zM54.8 80.6h1.2zM54.4 80.7h1.4zM53.9 80.8h1.6zM53.4 80.9h1.8zM53.4 80.9h1.5zM53.3 81h1.4zM53.3 81.1h1.1zM53.3 81.2h.9zM53.3 81.3h.6zM53.2 81.4h.5zM53.2 81.4h.2z"/>
<path d="M64.5 82.1h.2zM64.6 82.2h.2zM64.7 82.3h.2zM64.8 82.4h.1zM64.9 82.5h.1zM64.9 82.5h.3zM64.9 82.6h.4zM65 82.7h.4zM65.1 82.8h.3zM65.2 82.9h.3zM65.3 83h.4zM65.4 83.1h.4zM65.4 83.1h.5zM65.5 83.2h.5zM65.6 83.3h.4zM65.7 83.4h.5zM65.8 83.5h.5zM65.8 83.6h.6zM65.9 83.7h.6zM66 83.7h.5zM66 83.8h.7zM66.1 83.9h.7zM66.2 84h.7zM66.3 84.1h.7zM66.4 84.2h.7zM66.5 84.2h.7zM66.5 84.3h.8zM66.6 84.4h.8zM66.6 84.5h.9zM66.7 84.6h.9zM66.8 84.7h.8zM66.9 84.8h.7zM67 84.8h.6zM67.1 84.9h.5zM67.1 85h.5zM67.2 85.1h.4zM67.3 85.2h.3zM67.4 85.3h.2z"/>
<path d="M64.5 82h.2zM64.8 82.2h.1zM64.9 82.3h.1zM64.9 82.4h.3zM65 82.5h.4zM65.2 82.5h.2zM65.3 82.6h.3zM65.4 82.7h.3zM65.4 82.8h.5zM65.5 82.9h.5zM65.7 83h.4zM65.8 83.1h.4zM65.9 83.1h.5zM66 83.2h.5zM66 83.3h.6zM66.2 83.4h.6zM66.3 83.5h.6zM66.4 83.6h.7zM66.5 83.7h.6zM66.5 83.7h.8zM66.7 83.8h.8zM66.8 83.9h.8zM66.9 84h.8zM67 84.1h.8zM67.1 84.2h.9zM67.2 84.2h.9zM67.3 84.3h.9zM67.4 84.4h.9zM67.5 84.5h.5z"/>
<path d="M193 89.7h.2zM193 89.8h.2zM193 89.9h.2zM193 90h.2zM193 90.1h.2zM193 90.2h.2zM193 90.3h.2zM193 90.3h.2zM193 90.4h.2zM193 90.5h.2zM193 90.6h.2zM193 90.7h.2zM193 90.8h.2zM193 90.8h.2zM193 90.9h.2zM192.9 91h.3zM192.9 91.1h.3zM192.9 91.2h.3zM192.9 91.3h.3zM192.9 91.4h.3zM192.9 91.4h.3zM192.9 91.5h.3zM192.9 91.6h.3zM192.8 91.7h.4zM192.8 91.8h.4zM192.8 91.9h.4zM192.8 91.9h.4zM192.8 92h.4zM192.8 92.1h.4zM192.8 92.2h.4zM192.7 92.3h.5zM192.7 92.4h.5zM192.7 92.5h.5zM192.7 92.5h.5zM192.7 92.6h.5zM192.7 92.7h.5zM192.7 92.8h.5zM192.7 92.9h.5zM192.6 93h.6zM192.6 93h.6zM192.6 93.1h.5zM192.6 93.2h.4zM192.6 93.3h.3zM192.6 93.4h.2z"/>
<path d="M193.2 89.2h.2zM193.2 89.3h.2zM193.2 89.4h.2zM193.2 89.5h.2zM193.2 89.6h.2zM193.2 89.7h.2zM193.2 89.7h.2zM193.2 89.8h.2zM193.2 89.9h.2zM193.2 90h.3zM193.2 90.1h.3zM193.2 90.2h.3zM193.2 90.3h.3zM193.2 90.3h.3zM193.2 90.4h.3zM193.2 90.5h.3zM193.2 90.6h.3zM193.2 90.7h.3zM193.2 90.8h.3zM193.2 90.8h.3zM193.2 90.9h.3zM193.2 91h.3zM193.2 91.1h.3zM193.2 91.2h.3zM193.2 91.3h.3zM193.2 91.4h.3zM193.2 91.4h.4zM193.2 91.5h.4zM193.2 91.6h.4zM193.2 91.7h.4zM193.2 91.8h.4zM193.2 91.9h.4zM193.2 91.9h.4zM193.2 92h.4zM193.2 92.1h.5zM193.2 92.2h.5zM193.2 92.3h.5zM193.2 92.4h.5zM193.2 92.5h.5zM193.2 92.5h.5zM193.2 92.6h.5zM193.2 92.7h.5zM193.2 92.8h.5zM193.2 92.9h.6zM193.2 93h.6zM193.2 93h.6zM193.4 93.1h.4zM193.5 93.2h.3zM193.5 93.3h.3zM193.6 93.4h.2z"/>
<path d="M41.2 125.7h.2zM41.2 125.8h.3zM41.2 125.9h.5zM41.2 126h.5zM41.2 126.1h.6zM41.2 126.2h.6zM41.3 126.2h.5zM41.3 126.3h.5zM41.3 126.4h.5zM41.3 126.5h.5zM41.3 126.6h.5zM41.3 126.7h.5zM41.3 126.7h.5zM41.4 126.8h.4zM41.4 126.9h.4zM41.4 127h.4zM41.4 127.1h.4zM41.4 127.2h.4zM41.4 127.3h.4zM41.4 127.3h.4zM41.4 127.4h.4zM41.5 127.5h.3zM41.5 127.6h.3zM41.5 127.7h.3zM41.5 127.8h.3zM41.5 127.8h.3zM41.5 127.9h.3zM41.5 128h.3zM41.6 128.1h.2zM41.6 128.2h.2zM41.6 128.3h.2zM41.6 128.4h.2zM41.6 128.4h.2zM41.6 128.5h.2zM41.6 128.6h.2zM41.7 128.7h.1zM41.7 128.8h.1zM41.7 128.9h.1zM41.7 128.9h.1zM41.7 129h.1zM41.7 129.1h.1zM41.7 129.2h.1zM41.7 129.3h.1z"/>
<path d="M42.2 125.7h.2zM42.2 125.8h.2zM42.1 125.9h.3zM42 126h.4zM41.8 126.1h.6zM41.8 126.2h.6zM41.8 126.2h.6zM41.8 126.3h.5zM41.8 126.4h.5zM41.8 126.5h.5zM41.8 126.6h.5zM41.8 126.7h.5zM41.8 126.7h.5zM41.8 126.8h.5zM41.8 126.9h.5zM41.8 127h.4zM41.8 127.1h.4zM41.8 127.2h.4zM41.8 127.3h.4zM41.8 127.3h.4zM41.8 127.4h.4zM41.8 127.5h.4zM41.8 127.6h.4zM41.8 127.7h.4zM41.8 127.8h.4zM41.8 127.8h.4zM41.8 127.9h.4zM41.8 128h.4zM41.8 128.1h.4zM41.8 128.2h.4zM41.8 128.3h.4zM41.8 128.4h.4zM41.8 128.4h.3zM41.8 128.5h.3zM41.8 128.6h.3zM41.8 128.7h.3zM41.8 128.8h.3zM41.8 128.9h.3zM41.8 128.9h.3zM41.8 129h.3zM41.8 129.1h.3zM41.8 129.2h.2zM41.8 129.3h.2zM41.8 129.4h.2zM41.8 129.5h.2zM41.8 129.5h.2zM41.8 129.6h.2zM41.8 129.7h.2zM41.8 129.8h.2z"/>
<path d="M52.9 122.3h.6zM53 122.4h1.1zM53.1 122.5h1.7zM53.1 122.6h2.3zM53.2 122.7h2.8zM53.3 122.8h3.3zM53.3 122.9h3.9z"/>
<path d="M53.3 122.9h4.5zM53.3 123h3.8zM53.3 123.1h3.2zM53.2 123.2h2.5zM53.1 123.3h1.9zM53 123.4h1.3zM52.9 123.4h.7z"/>
<path d="M61.9 122.9h4.5zM62.7 123h3.8zM63.3 123.1h3.2zM64.1 123.2h2.5zM64.8 123.3h1.9zM65.5 123.4h1.3zM66.2 123.4h.7z"/>
<path d="M66.3 122.3h.6zM65.7 122.4h1.1zM65 122.5h1.7zM64.4 122.6h2.2zM63.8 122.7h2.8zM63.2 122.8h3.3zM62.6 122.9h3.9z"/>
<path d="M102.4 135.7h.1zM102.4 135.8h.2zM102.4 135.9h.4zM102.4 136h.5zM102.4 136.1h.6zM102.4 136.1h.6zM102.4 136.2h.6zM102.4 136.3h.6zM102.4 136.4h.6zM102.4 136.5h.6zM102.4 136.6h.6zM102.4 136.7h.6zM102.4 136.7h.6zM102.5 136.8h.5zM102.5 136.9h.5zM102.5 137h.5zM102.5 137.1h.5zM102.5 137.2h.5zM102.5 137.2h.5zM102.5 137.3h.5zM102.5 137.4h.5zM102.6 137.5h.4zM102.6 137.6h.4zM102.6 137.7h.4zM102.6 137.8h.4zM102.6 137.8h.4zM102.6 137.9h.4zM102.6 138h.4zM102.7 138.1h.3zM102.7 138.2h.3zM102.7 138.3h.3zM102.7 138.3h.3zM102.7 138.4h.3zM102.7 138.5h.3zM102.7 138.6h.3zM102.8 138.7h.2zM102.8 138.8h.2zM102.8 138.9h.2zM102.8 138.9h.2zM102.8 139h.2zM102.8 139.1h.2zM102.8 139.2h.2zM102.8 139.3h.2z"/>
<path d="M103.5 135.7h.1zM103.3 135.8h.3zM103.2 135.9h.4zM103.1 136h.5zM103 136.1h.6zM103 136.1h.6zM103 136.2h.5zM103 136.3h.5zM103 136.4h.5zM103 136.5h.5zM103 136.6h.5zM103 136.7h.5zM103 136.7h.5zM103 136.8h.5zM103 136.9h.5zM103 137h.5zM103 137.1h.5zM103 137.2h.5zM103 137.2h.5zM103 137.3h.5zM103 137.4h.5zM103 137.5h.4zM103 137.6h.4zM103 137.7h.4zM103 137.8h.4zM103 137.8h.4zM103 137.9h.4zM103 138h.4zM103 138.1h.3zM103 138.2h.3zM103 138.3h.3zM103 138.3h.3zM103 138.4h.3zM103 138.5h.3zM103 138.6h.3zM103 138.7h.2zM103 138.8h.2zM103 138.9h.2zM103 138.9h.2zM103 139h.2zM103 139.1h.2zM103 139.2h.2zM103 139.3h.2zM103 139.4h.1zM103 139.4h.1zM103 139.5h.1zM103 139.6h.1zM103 139.7h.1zM103 139.8h.1zM103 139.9h.1z"/>
<path d="M57.8 159.9h4.6zM58.5 160h4zM59.1 160.1h3.5zM59.8 160.2h2.8zM60.4 160.3h2.3zM61 160.4h1.7zM61.6 160.4h1.1zM62.2 160.5h.6z"/>
<path d="M62.2 159.3h.6zM61.6 159.4h1.1zM61 159.5h1.7zM60.4 159.6h2.3zM59.8 159.7h2.8zM59.1 159.8h3.5zM58.5 159.9h4z"/>
<path d="M83 159.3h.6zM83.1 159.4h1.1zM83.1 159.5h1.7zM83.1 159.6h2.3zM83.2 159.7h2.8zM83.3 159.8h3.4zM83.4 159.9h3.9z"/>
<path d="M83.4 159.9h4.5zM83.4 160h3.9zM83.3 160.1h3.4zM83.2 160.2h2.8zM83.1 160.3h2.3zM83.1 160.4h1.7zM83.1 160.4h1.1zM83 160.5h.6z"/>
<path d="M192.6 143.8h.2zM192.6 143.8h.3zM192.6 143.9h.4zM192.6 144h.5zM192.6 144.1h.6zM192.6 144.2h.6zM192.7 144.3h.5zM192.7 144.4h.5zM192.7 144.4h.5zM192.7 144.5h.5zM192.7 144.6h.5zM192.7 144.7h.5zM192.7 144.8h.5zM192.8 144.9h.4zM192.8 144.9h.4zM192.8 145h.4zM192.8 145.1h.4zM192.8 145.2h.4zM192.8 145.3h.4zM192.8 145.4h.4zM192.8 145.5h.4zM192.9 145.5h.3zM192.9 145.6h.3zM192.9 145.7h.3zM192.9 145.8h.3zM192.9 145.9h.3zM192.9 146h.3zM192.9 146h.3zM193 146.1h.2zM193 146.2h.2zM193 146.3h.2zM193 146.4h.2zM193 146.5h.2zM193 146.6h.2zM193 146.6h.2zM193 146.7h.2zM193 146.8h.2zM193 146.9h.2zM193 147h.2zM193 147.1h.2zM193 147.2h.2zM193 147.2h.2zM193 147.3h.2z"/>
<path d="M193.6 143.8h.2zM193.5 143.8h.3zM193.5 143.9h.3zM193.4 144h.4zM193.2 144.1h.6zM193.2 144.2h.6zM193.2 144.3h.6zM193.2 144.4h.5zM193.2 144.4h.5zM193.2 144.5h.5zM193.2 144.6h.5zM193.2 144.7h.5zM193.2 144.8h.5zM193.2 144.9h.5zM193.2 144.9h.5zM193.2 145h.4zM193.2 145.1h.4zM193.2 145.2h.4zM193.2 145.3h.4zM193.2 145.4h.4zM193.2 145.5h.4zM193.2 145.5h.4zM193.2 145.6h.4zM193.2 145.7h.4zM193.2 145.8h.3zM193.2 145.9h.3zM193.2 146h.3zM193.2 146h.3zM193.2 146.1h.3zM193.2 146.2h.3zM193.2 146.3h.3zM193.2 146.4h.3zM193.2 146.5h.3zM193.2 146.6h.3zM193.2 146.6h.3zM193.2 146.7h.3zM193.2 146.8h.3zM193.2 146.9h.3zM193.2 147h.3zM193.2 147.1h.3zM193.2 147.2h.3zM193.2 147.2h.2zM193.2 147.3h.2zM193.2 147.4h.2zM193.2 147.5h.2zM193.2 147.6h.2zM193.2 147.7h.2zM193.2 147.7h.2zM193.2 147.8h.2z"/>
<path d="M126.1 162.8h4.5zM126.7 162.9h3.9zM127.3 163h3.4zM128 163.1h2.8zM128.6 163.2h2.2zM129.2 163.2h1.7zM129.9 163.3h1.1zM130.5 163.4h.6z"/>
<path d="M130.5 162.2h.6zM129.9 162.3h1.1zM129.2 162.4h1.7zM128.6 162.5h2.2zM128 162.6h2.8zM127.3 162.6h3.4zM126.7 162.7h3.9z"/>
<path d="M173.1 162.2h.6zM173.2 162.3h1.1zM173.3 162.4h1.7zM173.3 162.5h2.3zM173.4 162.6h2.8zM173.5 162.6h3.4zM173.6 162.7h3.9z"/>
<path d="M173.6 162.8h4.5zM173.6 162.9h3.9zM173.5 163h3.4zM173.4 163.1h2.8zM173.3 163.2h2.3zM173.3 163.2h1.7zM173.2 163.3h1.1zM173.1 163.4h.6z"/>
</g>
<text font-size="15.6" x="104.8" y="270.1">Гайка</text>
<text font-size="10.6" x="86.4" y="288.5">Сталь 10 ГОСТ 1050-2013</text>
<text font-size="8.5" x="39.2" y="121.3" transform="rotate(-90 39.2 121.3)">Ç</text>
<g font-size="7.8">
<text x="57" y="76.7" transform="rotate(15 57 76.7)">30Å</text>
<text x="39.2" y="117.8" transform="rotate(-90 39.2 117.8)">1</text>
<text x="39.2" y="115.7" transform="rotate(-90 39.2 115.7)">2</text>
<text x="190.6" y="119.1" transform="rotate(-90 190.6 119.1)">0</text>
<text x="190.6" y="115.9" transform="rotate(-90 190.6 115.9)">2</text>
<text x="45.9" y="120.4">2</text>
<text x="100.4" y="124.9" transform="rotate(-90 100.4 124.9)">2</text>
<text x="190.6" y="123.4" transform="rotate(-90 190.6 123.4)">0</text>
<text x="190.6" y="120.2" transform="rotate(-90 190.6 120.2)">,</text>
<text x="100.4" y="130.6" transform="rotate(-90 100.4 130.6)">2</text>
<text x="100.4" y="127.4" transform="rotate(-90 100.4 127.4)">•</text>
<text x="190.6" y="126.1" transform="rotate(-90 190.6 126.1)">3</text>
<text x="100.4" y="137.7" transform="rotate(-90 100.4 137.7)">M</text>
<text x="100.4" y="133.8" transform="rotate(-90 100.4 133.8)">2</text>
<text x="69.5" y="157.4">15</text>
<text x="148" y="160.3">26</text>
<text x="172.8" y="267.5">0,04</text>
<text x="192.4" y="267.5">2:1</text>
</g>
<g font-size="5.4">
<text x="12.8" y="46.9" transform="rotate(-90 12.8 46.9)">Перв. примен.</text>
<text x="12.8" y="103.8" transform="rotate(-90 12.8 103.8)">Справ. №</text>
<text x="12.8" y="176.7" transform="rotate(-90 12.8 176.7)">Подп. и дата</text>
<text x="12.8" y="205.8" transform="rotate(-90 12.8 205.8)">Инв. № дубл.</text>
<text x="12.8" y="231.6" transform="rotate(-90 12.8 231.6)">Взам. инв. №</text>
<text x="159.1" y="256.8">Лит.</text>
<text x="173.1" y="256.8">Масса</text>
<text x="188" y="256.8">Масштаб</text>
<text x="12.8" y="261.7" transform="rotate(-90 12.8 261.7)">Подп. и дата</text>
<text x="41.2" y="261.8">№ докум.</text>
<text x="63.6" y="261.8">Подп.</text>
<text x="21" y="266.8">Разраб.</text>
<text x="38" y="266.8">Сидоров</text>
<text x="21" y="271.8">Пров.</text>
<text x="21" y="276.8">Т.контр.</text>
<text x="156.9" y="276.8">Лист</text>
<text x="177.9" y="276.8">Листов</text>
<text x="198.4" y="276.8">1</text>
<text x="21" y="286.8">Н.контр.</text>
<text x="7.5" y="292.5" transform="rotate(-90 7.5 292.5)">КОМПАС-3Dv21 Учебнаяверсия©2022ООО&quot;АСКОН-Системыпроектирования&quot;, Россия. Всеправазащищены.</text>
<text x="12.8" y="290.8" transform="rotate(-90 12.8 290.8)">Инв. № подл.</text>
<text x="21" y="291.8">Утв.</text>
<text x="8.5" y="296.7">Недлякоммерческогоиспользования</text>
<text x="96" y="296.8">Копировал</text>
<text x="166" y="296.8">Формат</text>
<text x="186" y="296.8">A4</text>
</g>
<g font-size="5.3">
<text x="21.1" y="261.8">Изм.</text>
<text x="28.1" y="261.8">Лист</text>
<text x="76.1" y="261.8">Дата</text>
</g>
</svg>
